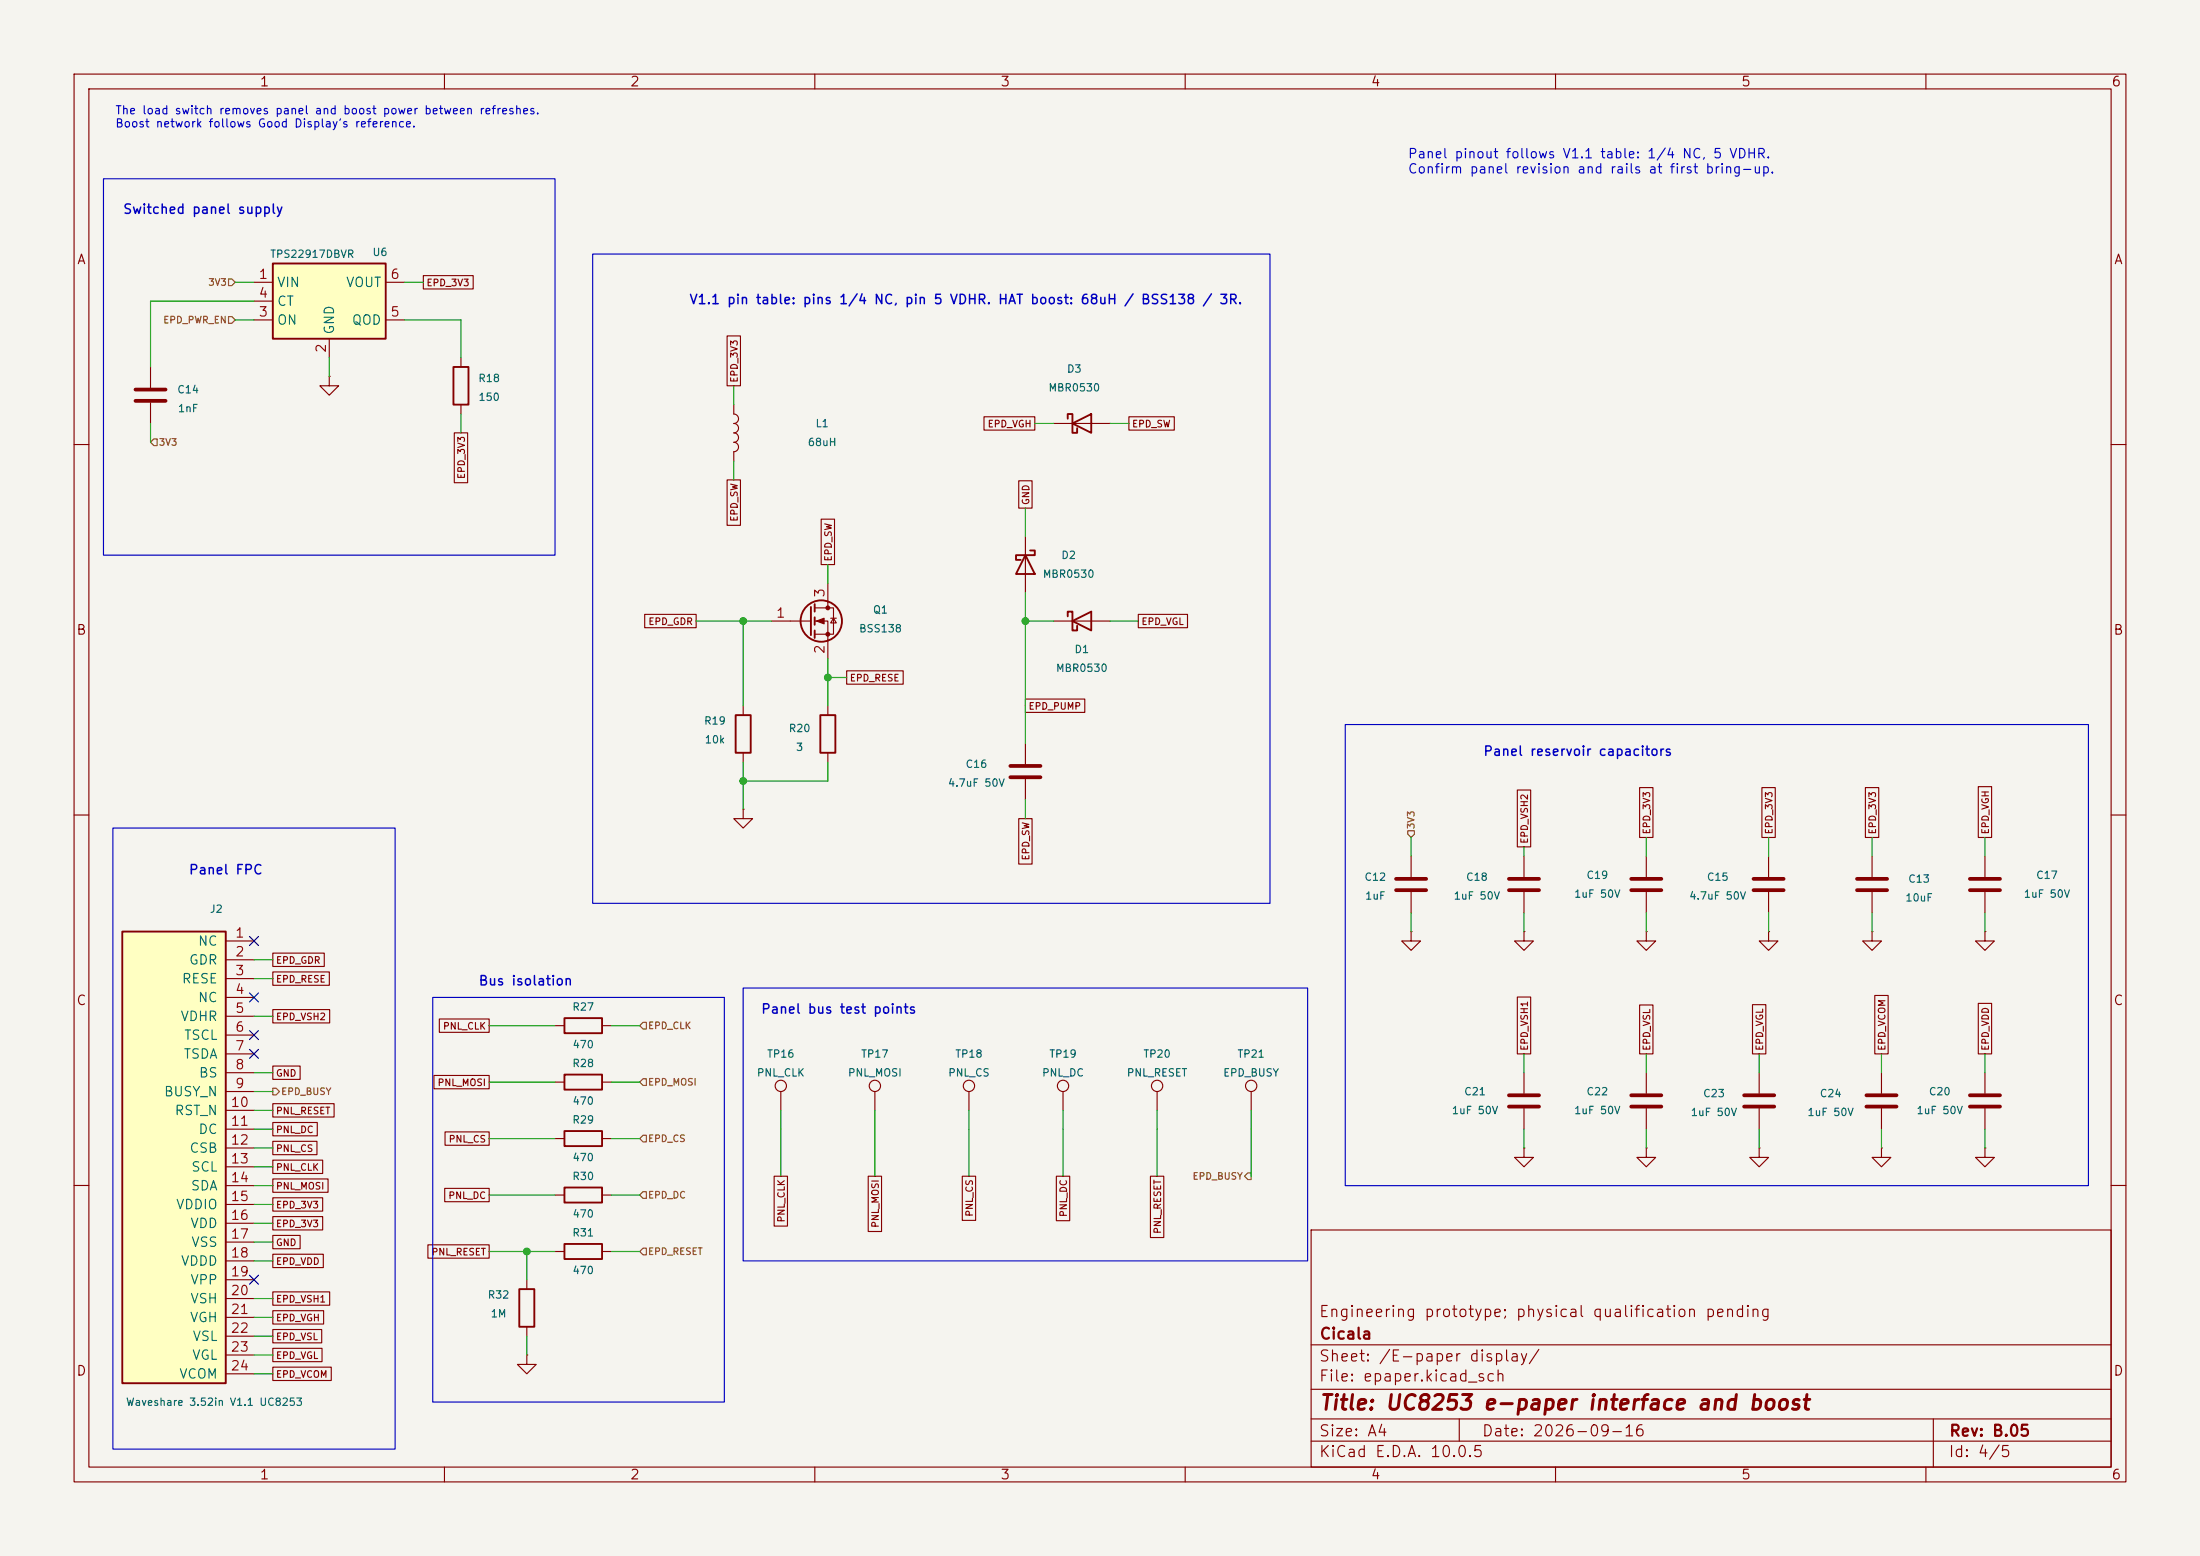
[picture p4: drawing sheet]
<svg xmlns="http://www.w3.org/2000/svg" width="297mm" height="210mm" viewBox="0 0 297 210" stroke-linecap="round" stroke-linejoin="round" font-family="sans-serif">
<path d="M0 0h297v210h-297z" fill="#f5f4ef" stroke="#f5f4ef" stroke-width=".14"/>
<g fill="none" stroke="#840000" stroke-width=".15">
<path d="M10 10h277v190h-277zM12 12h273v186h-273zM60 10v2M110 10v2M160 10v2M210 10v2M260 10v2M20.3 49.5v2.8M20.3 54.4v2.8M44.4 50.8v1.3h1.3l-1.3 1.2-1.2-1.2h1.2M44.4 50.8h.1M62.2 48.3v1.2"/>
<path d="M62.2 54.6v1.3M10 60h2M285 60h2M100.3 95.3v1.2M111.8 95.3v1.2M10 110h2M100.3 101.6v1.3M111.8 101.6v1.3M138.4 100.3v2.8M138.4 105.2v2.8M285 110h2M190.5 125.7v1.3h1.3l-1.3 1.3-1.3-1.3h1.3"/>
<path d="M190.5 125.7h.1M74.9 153.7h1.3M81.3 153.7h1.2M237.5 154.9v1.3h1.3l-1.3 1.3-1.3-1.3h1.3M237.5 154.9h.1M237.5 144.8v2.8M237.5 149.6v2.8M10 160h2M74.9 168.9h1.3M81.3 168.9h1.2M177 166h108v32h-108zM285 160h2"/>
<path d="M60 198v2M71.1 182.9v1.3h1.3l-1.3 1.2-1.3-1.2h1.3M71.1 182.9h.1M110 198v2M160 198v2M177 194.5h108M177 191.5h108M177 187.5h108M177 181.5h108M197 191.5v3M210 198v2M260 198v2"/>
<path d="M261 191.5v6.5"/>
</g>
<path d="M61.2 49.5h2v5.1h-2zM99.3 96.5h2v5.1h-2zM110.7 96.5h2.1v5.1h-2.1zM76.2 152.7h5.1v2h-5.1zM76.2 167.9h5.1v2h-5.1z" fill="none" stroke="#840000" stroke-width=".25"/>
<path d="M18.3 52.6h4.1M18.3 54.1h4.1M136.4 103.4h4.1M136.4 104.9h4.1M235.5 147.8h4M235.5 149.4h4" fill="none" stroke="#840000" stroke-width=".51"/>
<path d="M36.8 35.6h15.3v10.1h-15.3z" fill="#ffffc2"/>
<path d="M36.8 35.6h15.3v10.1h-15.3zM76.2 160.3h5.1v2h-5.1z" fill="none" stroke="#840000" stroke-width=".25"/>
<path d="M34.3 38.1h2.5M52.1 38.1h2.5M34.3 43.2h2.5M34.3 40.6h2.5M44.4 45.7v2.6M52.1 43.2h2.5M74.9 161.3h1.3M81.3 161.3h1.2" fill="none" stroke="#840000" stroke-width=".15"/>
<path d="M16.5 125.7h14v61h-14z" fill="#ffffc2"/>
<g fill="none" stroke="#840000" stroke-width=".25">
<path d="M144.1 56.5v-.6h.7v2.5h.6v-.6M144.8 57.2l2.5-1.3v2.5zM138.4 74.9l1.3 2.6h-2.5zM139.1 74.3h.6v.6h-2.5v.7h.6M109.5 81.9v3.8M110 81.5v1.1M110 83.3v1M110 85.1v1M144.1 83.2v-.6h.7v2.5h.6v-.6M144.8 83.8l2.5-1.2v2.5zM16.5 125.7h14v61h-14zM76.2 137.4h5.1v2h-5.1z"/>
<path d="M76.2 145h5.1v2.1h-5.1zM70.1 174h2v5.1h-2z"/>
<circle cx="110.9" cy="83.8" r="2.79"/>
</g>
<g fill="none" stroke="#840000" stroke-width=".15">
<path d="M57.1 37.2h6.8v1.8h-6.8zM61.3 58.4h1.8v6.8h-1.8zM98.2 45.3h1.8v6.8h-1.8zM99.1 54.6v1.3a.64 .64 0 0 1 .6 .6 .64 .64 0 0 1-.6 .7M99.1 57.2a.64 .64 0 0 1 .6 .6 .64 .64 0 0 1-.6 .6 .64 .64 0 0 1 .6 .7 .64 .64 0 0 1-.6 .6 .64 .64 0 0 1 .6 .6 .64 .64 0 0 1-.6 .7M132.8 56.2h6.9v1.9h-6.9zM142.2 57.2h7.7M152.4 56.2h6.1v1.9h-6.1zM98.2 64.8h1.8v6.1h-1.8zM99.1 61v1.2M110.9 70.1h1.8v6.1h-1.8zM111.8 78.7v3.3"/>
<path d="M137.5 64.9h1.8v3.7h-1.8zM138.4 72.4v7.6M87 82.9h7v1.8h-7zM104.1 83.8h5.4M110 82h2.5v3.6h-2.5M110 83.8h1.8v5.1M112.1 83.4h.8M112.5 83.4l.4 .7h-.8zM114.3 90.5h7.6v1.8h-7.6zM138.4 94.3h8v1.9h-8zM142.2 83.8h7.7M153.7 82.9h6.6v1.8h-6.6z"/>
<path d="M100.3 109.2v1.3h1.3l-1.3 1.3-1.2-1.3h1.2M100.3 109.2h.1M137.5 110.5h1.8v6.1h-1.8zM190.5 115.6v2.8M204.8 106.6h1.8v7.7h-1.8zM205.7 115.6v2.8M221.3 106.3h1.9v6.7h-1.9zM222.2 115.6v2.8M237.9 106.3h1.8v6.7h-1.8zM238.8 115.6v2.8M251.8 106.3h1.8v6.7h-1.8zM252.7 115.6v2.8"/>
<path d="M267.1 106.2h1.8v6.8h-1.8zM268 115.6v2.8M30.5 127h3.8M30.5 129.5h3.8M30.5 132.1h3.8M30.5 134.6h3.8M30.5 137.2h3.8M30.5 139.7h3.8M36.8 128.6h7v1.8h-7zM36.8 136.3h7.7v1.8h-7.7zM36.8 131.2h7.7v1.8h-7.7zM59.3 137.5h6.7v1.8h-6.7z"/>
<path d="M74.9 138.4h1.3M81.3 138.4h1.2M190.5 120.4v2.8M204.8 134.6h1.8v7.6h-1.8zM205.7 125.7v1.3h1.3l-1.3 1.3-1.2-1.3h1.2M205.7 125.7h.1M205.7 120.4v2.8M221.3 135.6h1.9v6.6h-1.9zM222.2 125.7v1.3h1.3l-1.3 1.3-1.2-1.3h1.2M222.2 125.7h.1M222.2 120.4v2.8M236.6 135.6h1.8v6.6h-1.8z"/>
<path d="M238.8 125.7v1.3h1.2l-1.2 1.3-1.3-1.3h1.3M238.8 125.7h.1M238.8 120.4v2.8M252.7 125.7v1.3h1.3l-1.3 1.3-1.2-1.3h1.2M252.7 125.7h.1M252.7 120.4v2.8M253.1 134.4h1.8v7.8h-1.8zM267.1 135.4h1.8v6.8h-1.8zM268 125.7v1.3h1.2l-1.2 1.3-1.3-1.3h1.3M268 125.7h.1M268 120.4v2.8M30.5 142.2h3.8"/>
<path d="M30.5 144.8h3.8M30.5 147.3h3.8M30.5 149.9h3.8M30.5 152.4h3.8M30.5 154.9h3.8M30.5 157.5h3.8M36.8 143.9h3.7v1.8h-3.7zM36.8 151.5h6v1.8h-6zM36.8 149h8.3v1.8h-8.3zM36.8 159.1h7.5v1.8h-7.5zM36.8 154h6v1.8h-6zM36.8 156.6h6.8v1.8h-6.8z"/>
<path d="M58.6 145.1h7.4v1.9h-7.4zM60.1 152.8h5.9v1.8h-5.9zM74.9 146.1h1.3M81.3 146.1h1.2M104.5 158.8h1.8v6.7h-1.8zM105.4 147.3v2.6M117.2 158.8h1.8v7.4h-1.8zM118.1 147.3v2.6M129.9 158.8h1.8v5.9h-1.8zM130.8 147.3v2.6M142.6 158.8h1.8v6h-1.8zM143.5 147.3v2.6"/>
<path d="M155.3 158.8h1.8v8.2h-1.8zM156.2 147.3v2.6M168.9 147.3v2.6M205.7 154.9v1.3h1.3l-1.3 1.3-1.2-1.3h1.2M205.7 154.9h.1M205.7 144.8v2.8M205.7 149.6v2.8M222.2 154.9v1.3h1.3l-1.3 1.3-1.2-1.3h1.2M222.2 154.9h.1M222.2 144.8v2.8M222.2 149.6v2.8M254 154.9v1.3h1.3l-1.3 1.3-1.3-1.3h1.3"/>
<path d="M254 154.9h.1M254 144.8v2.8M254 149.6v2.8M268 154.9v1.3h1.2l-1.2 1.3-1.3-1.3h1.3M268 154.9h.1M268 144.8v2.8M268 149.6v2.8M30.5 160h3.8M30.5 162.6h3.8M30.5 165.1h3.8M30.5 167.6h3.8M30.5 170.2h3.8"/>
<path d="M30.5 172.7h3.8M30.5 175.3h3.8M30.5 177.8h3.8M36.8 176.9h6.9v1.8h-6.9zM36.8 174.4h7.7v1.8h-7.7zM36.8 179.4h6.6v1.8h-6.6zM36.8 161.7h6.8v1.8h-6.8zM36.8 164.2h6.8v1.8h-6.8zM36.8 166.7h3.7v1.8h-3.7zM36.8 169.3h6.8v1.8h-6.8zM57.8 168h8.2v1.8h-8.2zM60 160.4h6v1.8h-6z"/>
<path d="M71.1 172.7v1.3M71.1 179.1v1.2M30.5 180.3h3.8M30.5 182.9h3.8M30.5 185.4h3.8M36.8 184.5h7.9v1.8h-7.9zM36.8 182h6.7v1.8h-6.7z"/>
<circle cx="105.4" cy="146.6" r=".76"/>
<circle cx="118.1" cy="146.6" r=".76"/>
<circle cx="130.8" cy="146.6" r=".76"/>
<circle cx="143.5" cy="146.6" r=".76"/>
<circle cx="156.2" cy="146.6" r=".76"/>
<circle cx="168.9" cy="146.6" r=".76"/>
</g>
<g fill="none" stroke="#840000" stroke-width=".51">
<path d="M188.5 118.6h4M203.7 118.6h4.1M220.2 118.6h4.1M236.7 118.6h4.1M250.7 118.6h4.1M265.9 118.6h4.1M188.5 120.1h4M203.7 120.1h4.1M220.2 120.1h4.1M236.7 120.1h4.1M250.7 120.1h4.1M265.9 120.1h4.1"/>
<path d="M203.7 147.8h4.1M203.7 149.4h4.1M220.2 147.8h4.1M220.2 149.4h4.1M252 147.8h4M252 149.4h4M265.9 147.8h4.1M265.9 149.4h4.1"/>
</g>
<g fill="#840000" stroke="#840000" stroke-width=".15">
<path d="M110.2 83.8l1.1-.4v.8z"/>
<circle cx="111.8" cy="82" r=".25"/>
<circle cx="111.8" cy="85.6" r=".25"/>
</g>
<path d="M30.8 37.7h.5l.4 .4-.4 .5h-.5zM20.3 59.7l.5-.5h.4v.9h-.4zM30.8 42.7h.5l.4 .5-.4 .4h-.5zM190.1 112.1h.8v.5l-.4 .4-.4-.4zM86.8 138h.5v.9h-.5l-.4-.5zM36.8 146.9h.5l.4 .4-.4 .5h-.5zM86.8 153.2h.5v.9h-.5l-.4-.4zM86.8 145.6h.5v.9h-.5l-.4-.4zM168.5 158.3h.4v.9h-.4l-.5-.4zM86.8 168.5h.5v.9h-.5l-.4-.5zM86.8 160.8h.5v.9h-.5l-.4-.4z" fill="none" stroke="#725600" stroke-width=".15"/>
<g fill="none" stroke="#009600" stroke-width=".15">
<path d="M31.7 38.1h2.6M54.6 38.1h2.5M20.3 57.2v2.5M31.7 43.2h2.6M34.3 40.6h-14v8.9M44.4 48.3v2.5M54.6 43.2h7.6v5.1M62.2 55.9v2.5M99.1 52.1v2.5M139.7 57.2h2.5M149.9 57.2h2.5M99.1 62.2v2.6"/>
<path d="M111.8 76.2v2.5M138.4 68.6v3.8M94 83.8h10.1M100.3 83.8v11.5M111.8 88.9v6.4M111.8 91.4h2.5M138.4 83.8h3.8M138.4 80v20.3M149.9 83.8h3.8M100.3 102.9v6.3M111.8 102.9v2.5h-11.5M138.4 108v2.5"/>
<path d="M190.5 113v2.6M205.7 114.3v1.3M222.2 113v2.6M238.8 113v2.6M252.7 113v2.6M268 113v2.6M34.3 129.5h2.5M34.3 132.1h2.5M34.3 137.2h2.5M66 138.4h8.9M82.5 138.4h3.9M190.5 123.2v2.5"/>
<path d="M205.7 123.2v2.5M222.2 123.2v2.5M238.8 123.2v2.5M252.7 123.2v2.5M268 123.2v2.5M34.3 157.5h2.5M34.3 154.9h2.5M34.3 149.9h2.5M34.3 144.8h2.5M34.3 147.3h2.5M34.3 152.4h2.5M66 153.7h8.9"/>
<path d="M66 146.1h8.9M82.5 153.7h3.9M82.5 146.1h3.9M105.4 149.9v8.9M118.1 149.9v8.9M130.8 149.9v8.9M143.5 149.9v8.9M156.2 149.9v8.9M168.9 149.9v8.9M205.7 142.2v2.6M205.7 152.4v2.5M222.2 142.2v2.6"/>
<path d="M222.2 152.4v2.5M237.5 142.2v2.6M237.5 152.4v2.5M254 142.2v2.6M254 152.4v2.5M268 142.2v2.6M268 152.4v2.5M34.3 160h2.5M34.3 167.6h2.5M34.3 165.1h2.5M34.3 162.6h2.5M34.3 170.2h2.5"/>
<path d="M34.3 175.3h2.5M34.3 177.8h2.5M66 168.9h8.9M66 161.3h8.9M71.1 168.9v3.8M82.5 168.9h3.9M82.5 161.3h3.9M34.3 180.3h2.5M34.3 185.4h2.5M34.3 182.9h2.5M71.1 180.3v2.6"/>
</g>
<path d="M33.7 134l1.2 1.2M33.7 126.4l1.2 1.2M33.7 139.1l1.2 1.2M34.9 134l-1.2 1.2M34.9 126.4l-1.2 1.2M34.9 139.1l-1.2 1.2M33.7 141.6l1.2 1.2M34.9 141.6l-1.2 1.2M33.7 172.1l1.2 1.2M34.9 172.1l-1.2 1.2" fill="none" stroke="#000084" stroke-width=".15"/>
<path d="M14 24.1h60.9v50.8h-60.9zM80 34.3h91.4v87.6h-91.4zM181.6 97.8h100.3v62.2h-100.3zM15.2 111.8h38.1v83.8h-38.1zM58.4 134.6h39.4v54.6h-39.4zM100.3 133.4h76.2v36.8h-76.2z" fill="none" stroke="#0000c2" stroke-width=".15"/>
<g fill="#009600" stroke="#009600" stroke-width=".14">
<circle cx="111.8" cy="91.4" r=".46"/>
<circle cx="100.3" cy="105.4" r=".46"/>
<circle cx="138.4" cy="83.8" r=".46"/>
<circle cx="71.1" cy="168.9" r=".46"/>
<circle cx="100.3" cy="83.8" r=".46"/>
</g>
<text font-size="2" fill="#840000" x="178" y="190.8">Title: UC8253 e-paper interface and boost</text>
<g font-size="1.5" fill="#840000">
<text x="178" y="178.1">Engineering prototype; physical qualification pending</text>
<text x="178" y="184.1">Sheet: /E-paper display/</text>
<text x="178" y="181.1">Cicala</text>
<text x="178" y="186.8">File: epaper.kicad_sch</text>
<text x="178" y="197">KiCad E.D.A. 10.0.5</text>
<text x="178" y="194.2">Size: A4</text>
<text x="200" y="194.2">Date: 2026-09-16</text>
<text x="263" y="197">Id: 4/5</text>
<text x="263" y="194.2">Rev: B.05</text>
</g>
<g font-size="1.3" fill="#840000">
<text x="35" y="12">1</text>
<text x="85" y="12">2</text>
<text x="135" y="12">3</text>
<text x="185" y="12">4</text>
<text x="235" y="12">5</text>
<text x="285" y="12">6</text>
<text x="10.3" y="36">A</text>
<text x="285.3" y="36">A</text>
<text x="10.2" y="86">B</text>
<text x="285.2" y="86">B</text>
<text x="10.2" y="136">C</text>
<text x="285.2" y="136">C</text>
<text x="10.2" y="186">D</text>
<text x="285.2" y="186">D</text>
<text x="35" y="200">1</text>
<text x="85" y="200">2</text>
<text x="135" y="200">3</text>
<text x="185" y="200">4</text>
<text x="235" y="200">5</text>
<text x="285" y="200">6</text>
</g>
<g font-size="1.3" fill="#0000c2">
<text x="190" y="21.7">Panel pinout follows V1.1 table: 1/4 NC, 5 VDHR.</text>
<text x="190" y="23.7">Confirm panel revision and rails at first bring-up.</text>
<text x="16.5" y="29.2">Switched panel supply</text>
<text x="93" y="41.4">V1.1 pin table: pins 1/4 NC, pin 5 VDHR. HAT boost: 68uH / BSS138 / 3R.</text>
<text x="200.2" y="102.3">Panel reservoir capacitors</text>
<text x="25.4" y="118.3">Panel FPC</text>
<text x="64.5" y="133.3">Bus isolation</text>
<text x="102.7" y="137.1">Panel bus test points</text>
</g>
<g font-size="1.3" fill="#a90000">
<text x="34.8" y="38">1</text>
<text x="34.8" y="40.5">4</text>
<text x="52.6" y="38">6</text>
<text x="34.8" y="43">3</text>
<text x="44.3" y="47.7" transform="rotate(-90 44.3 47.7)">2</text>
<text x="52.6" y="43">5</text>
<text x="104.7" y="83.7">1</text>
<text x="111.6" y="80.7" transform="rotate(-90 111.6 80.7)">3</text>
<text x="111.6" y="88.4" transform="rotate(-90 111.6 88.4)">2</text>
<text x="31.7" y="126.9">1</text>
<text x="31.7" y="129.4">2</text>
<text x="31.7" y="131.9">3</text>
<text x="31.7" y="134.5">4</text>
<text x="31.7" y="137">5</text>
<text x="31.7" y="139.6">6</text>
<text x="31.7" y="142.1">7</text>
<text x="31" y="149.7">10</text>
<text x="31.7" y="144.6">8</text>
<text x="31.7" y="147.2">9</text>
<text x="31" y="152.3">11</text>
<text x="31" y="154.8">12</text>
<text x="31" y="157.3">13</text>
<text x="31" y="159.9">14</text>
<text x="31" y="162.4">15</text>
<text x="31" y="165">16</text>
<text x="31" y="167.5">17</text>
<text x="31" y="170">18</text>
<text x="31" y="172.6">19</text>
<text x="31" y="175.1">20</text>
<text x="31" y="177.7">21</text>
<text x="31" y="180.2">22</text>
<text x="31" y="182.7">23</text>
<text x="31" y="185.3">24</text>
</g>
<g font-size="1.3" fill="#006464">
<text x="37.3" y="39.1">VIN</text>
<text x="37.3" y="41.6">CT</text>
<text x="46.6" y="39.1">VOUT</text>
<text x="37.3" y="44.1">ON</text>
<text x="45.4" y="45.2" transform="rotate(-90 45.4 45.2)">GND</text>
<text x="47.4" y="44.1">QOD</text>
<text x="25.4" y="130.5">GDR</text>
<text x="26.6" y="128">NC</text>
<text x="24.5" y="133">RESE</text>
<text x="26.6" y="135.6">NC</text>
<text x="24.3" y="138.1">VDHR</text>
<text x="24.7" y="143.2">TSDA</text>
<text x="24.8" y="140.7">TSCL</text>
<text x="22" y="148.3">BUSY_N</text>
<text x="26.8" y="145.7">BS</text>
<text x="23.5" y="150.8">RST_N</text>
<text x="25.5" y="155.9">CSB</text>
<text x="26.7" y="153.4">DC</text>
<text x="25.7" y="161">SDA</text>
<text x="25.7" y="158.4">SCL</text>
<text x="23.7" y="163.5">VDDIO</text>
<text x="25.6" y="166.1">VDD</text>
<text x="24.3" y="171.1">VDDD</text>
<text x="25.6" y="173.7">VPP</text>
<text x="25.7" y="168.6">VSS</text>
<text x="25.5" y="178.8">VGH</text>
<text x="25.6" y="176.2">VSH</text>
<text x="25.9" y="183.8">VGL</text>
<text x="25.9" y="181.3">VSL</text>
<text x="24.1" y="186.4">VCOM</text>
</g>
<g font-size="1.1" fill="#0000c2">
<text x="15.5" y="15.7">The load switch removes panel and boost power between refreshes.</text>
<text x="15.5" y="17.5">Boost network follows Good Display's reference.</text>
</g>
<g font-size="1" fill="#006464">
<text x="36.4" y="35">TPS22917DBVR</text>
<text x="50.2" y="34.8">U6</text>
<text x="23.8" y="53.3">C14</text>
<text x="64.5" y="51.8">R18</text>
<text x="141.5" y="53.1">MBR0530</text>
<text x="144" y="50.5">D3</text>
<text x="23.9" y="55.9">1nF</text>
<text x="64.5" y="54.4">150</text>
<text x="110" y="57.9">L1</text>
<text x="109" y="60.4">68uH</text>
<text x="143.2" y="75.7">D2</text>
<text x="117.8" y="83.1">Q1</text>
<text x="140.7" y="78.2">MBR0530</text>
<text x="115.9" y="85.6">BSS138</text>
<text x="145" y="88.4">D1</text>
<text x="142.5" y="90.9">MBR0530</text>
<text x="95" y="98">R19</text>
<text x="95.1" y="100.6">10k</text>
<text x="106.4" y="99.1">R20</text>
<text x="107.4" y="101.6">3</text>
<text x="127.9" y="106.4">4.7uF 50V</text>
<text x="130.3" y="103.9">C16</text>
<text x="184.1" y="119.1">C12</text>
<text x="197.8" y="119.1">C18</text>
<text x="214.1" y="118.9">C19</text>
<text x="230.3" y="119.1">C15</text>
<text x="257.5" y="119.4">C13</text>
<text x="274.8" y="118.9">C17</text>
<text x="28.3" y="123.4">J2</text>
<text x="184.2" y="121.7">1uF</text>
<text x="196.2" y="121.7">1uF 50V</text>
<text x="212.4" y="121.4">1uF 50V</text>
<text x="228" y="121.7">4.7uF 50V</text>
<text x="257.1" y="121.9">10uF</text>
<text x="273.1" y="121.4">1uF 50V</text>
<text x="77.2" y="136.6">R27</text>
<text x="77.2" y="141.7">470</text>
<text x="103.5" y="143">TP16</text>
<text x="116.2" y="143">TP17</text>
<text x="128.9" y="143">TP18</text>
<text x="141.6" y="143">TP19</text>
<text x="154.3" y="143">TP20</text>
<text x="167" y="143">TP21</text>
<text x="77.2" y="144.3">R28</text>
<text x="77.2" y="149.3">470</text>
<text x="102.1" y="145.5">PNL_CLK</text>
<text x="114.4" y="145.5">PNL_MOSI</text>
<text x="127.9" y="145.5">PNL_CS</text>
<text x="140.6" y="145.5">PNL_DC</text>
<text x="152" y="145.5">PNL_RESET</text>
<text x="165" y="145.5">EPD_BUSY</text>
<text x="197.6" y="148.1">C21</text>
<text x="214.1" y="148.1">C22</text>
<text x="229.8" y="148.3">C23</text>
<text x="245.6" y="148.3">C24</text>
<text x="260.3" y="148.1">C20</text>
<text x="77.2" y="151.9">R29</text>
<text x="195.9" y="150.6">1uF 50V</text>
<text x="212.4" y="150.6">1uF 50V</text>
<text x="228.2" y="150.9">1uF 50V</text>
<text x="243.9" y="150.9">1uF 50V</text>
<text x="258.7" y="150.6">1uF 50V</text>
<text x="77.2" y="159.5">R30</text>
<text x="77.2" y="157">470</text>
<text x="77.2" y="167.1">R31</text>
<text x="77.2" y="164.6">470</text>
<text x="77.2" y="172.2">470</text>
<text x="65.8" y="175.5">R32</text>
<text x="66.2" y="178">1M</text>
<text x="16.9" y="190">Waveshare 3.52in V1.1 UC8253</text>
</g>
<g font-size=".9" fill="#725600">
<text x="28" y="38.8">3V3</text>
<text x="22" y="43.9">EPD_PWR_EN</text>
<text x="21.4" y="60.4">3V3</text>
<text x="191.2" y="112" transform="rotate(-90 191.2 112)">3V3</text>
<text x="87.4" y="139.1">EPD_CLK</text>
<text x="37.9" y="148">EPD_BUSY</text>
<text x="87.4" y="146.7">EPD_MOSI</text>
<text x="87.4" y="154.4">EPD_CS</text>
<text x="87.4" y="162">EPD_DC</text>
<text x="160.9" y="159.4">EPD_BUSY</text>
<text x="87.4" y="169.6">EPD_RESET</text>
</g>
<g font-size=".9" fill="#840000">
<text x="57.5" y="38.8">EPD_3V3</text>
<text x="99.8" y="51.7" transform="rotate(-90 99.8 51.7)">EPD_3V3</text>
<text x="133.3" y="57.9">EPD_VGH</text>
<text x="152.7" y="57.9">EPD_SW</text>
<text x="63" y="64.7" transform="rotate(-90 63 64.7)">EPD_3V3</text>
<text x="99.8" y="70.5" transform="rotate(-90 99.8 70.5)">EPD_SW</text>
<text x="139.2" y="68.2" transform="rotate(-90 139.2 68.2)">GND</text>
<text x="112.5" y="75.9" transform="rotate(-90 112.5 75.9)">EPD_SW</text>
<text x="87.5" y="84.6">EPD_GDR</text>
<text x="154" y="84.6">EPD_VGL</text>
<text x="114.6" y="92.2">EPD_RESE</text>
<text x="138.8" y="96">EPD_PUMP</text>
<text x="206.5" y="114" transform="rotate(-90 206.5 114)">EPD_VSH2</text>
<text x="223" y="112.7" transform="rotate(-90 223 112.7)">EPD_3V3</text>
<text x="239.5" y="112.7" transform="rotate(-90 239.5 112.7)">EPD_3V3</text>
<text x="253.5" y="112.7" transform="rotate(-90 253.5 112.7)">EPD_3V3</text>
<text x="268.7" y="112.7" transform="rotate(-90 268.7 112.7)">EPD_VGH</text>
<text x="139.2" y="116.2" transform="rotate(-90 139.2 116.2)">EPD_SW</text>
<text x="37.2" y="130.3">EPD_GDR</text>
<text x="37.2" y="137.9">EPD_VSH2</text>
<text x="37.2" y="132.8">EPD_RESE</text>
<text x="59.7" y="139.2">PNL_CLK</text>
<text x="206.5" y="141.9" transform="rotate(-90 206.5 141.9)">EPD_VSH1</text>
<text x="223" y="141.9" transform="rotate(-90 223 141.9)">EPD_VSL</text>
<text x="238.2" y="141.9" transform="rotate(-90 238.2 141.9)">EPD_VGL</text>
<text x="254.7" y="141.9" transform="rotate(-90 254.7 141.9)">EPD_VCOM</text>
<text x="268.7" y="141.9" transform="rotate(-90 268.7 141.9)">EPD_VDD</text>
<text x="37.2" y="145.5">GND</text>
<text x="59" y="146.8">PNL_MOSI</text>
<text x="37.2" y="153.1">PNL_DC</text>
<text x="37.2" y="150.6">PNL_RESET</text>
<text x="37.2" y="155.7">PNL_CS</text>
<text x="60.5" y="154.4">PNL_CS</text>
<text x="37.2" y="160.8">PNL_MOSI</text>
<text x="37.2" y="158.2">PNL_CLK</text>
<text x="37.2" y="163.3">EPD_3V3</text>
<text x="37.2" y="165.8">EPD_3V3</text>
<text x="60.5" y="162">PNL_DC</text>
<text x="106.2" y="165.1" transform="rotate(-90 106.2 165.1)">PNL_CLK</text>
<text x="118.9" y="165.8" transform="rotate(-90 118.9 165.8)">PNL_MOSI</text>
<text x="131.6" y="164.3" transform="rotate(-90 131.6 164.3)">PNL_CS</text>
<text x="144.3" y="164.3" transform="rotate(-90 144.3 164.3)">PNL_DC</text>
<text x="157" y="166.6" transform="rotate(-90 157 166.6)">PNL_RESET</text>
<text x="37.2" y="168.4">GND</text>
<text x="37.2" y="170.9">EPD_VDD</text>
<text x="58.2" y="169.7">PNL_RESET</text>
<text x="37.2" y="178.5">EPD_VGH</text>
<text x="37.2" y="176">EPD_VSH1</text>
<text x="37.2" y="183.6">EPD_VGL</text>
<text x="37.2" y="181.1">EPD_VSL</text>
<text x="37.2" y="186.2">EPD_VCOM</text>
</g>
</svg>
